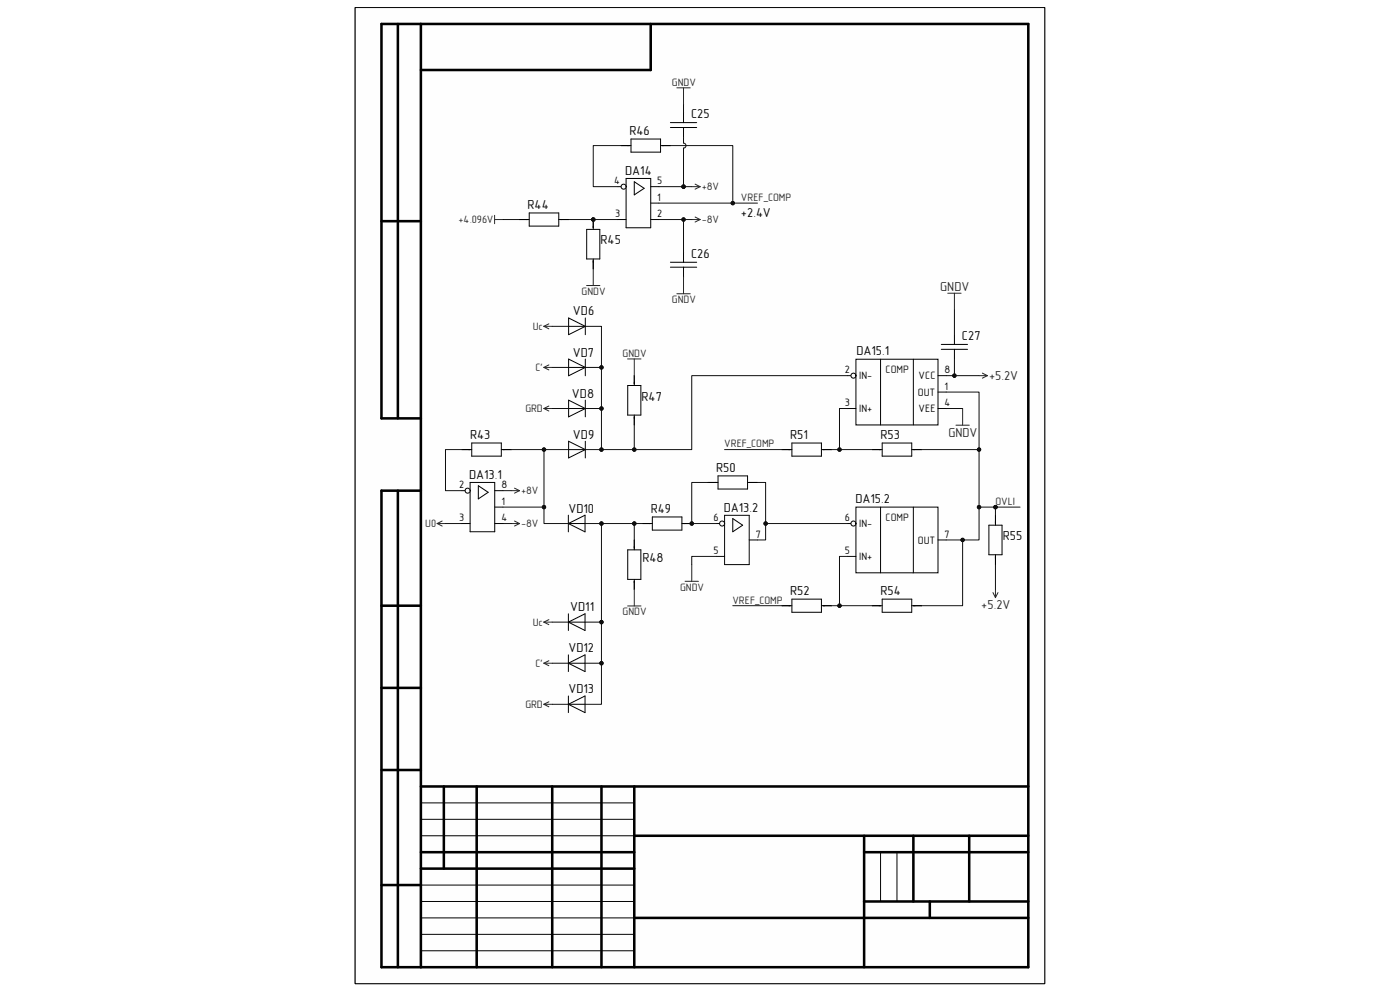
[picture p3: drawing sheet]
<svg xmlns="http://www.w3.org/2000/svg" width="420mm" height="297mm" viewBox="0 0 420 297" stroke-linecap="round" stroke-linejoin="round" font-family="sans-serif">
<path d="M106.6 2.3h206.8v292.5h-206.8z" fill-rule="evenodd" fill="#fefefe"/>
<path d="M106.6 2.3h206.8v292.5h-206.8z" fill="none" stroke="#000" stroke-width=".3"/>
<path d="M106.6 2.3h206.8v292.5h-206.8z" fill-rule="evenodd" fill="#fefefe"/>
<g fill="none" stroke="#000" stroke-width=".3">
<path d="M106.6 2.3h206.8v292.5h-206.8zM188.3 115.5h4v8.9h-4zM190.3 112.6v2.9M170.6 132.2l5 2.5-5 2.5zM170.6 134.7h4.9M175.6 132.2v5M190.3 124.4v3M170.5 154.4v5M170.5 156.9l5-2.5v5zM170.6 156.9h4.9M192.7 156.9h3M195.7 154.9h8.9v4h-8.9z"/>
<path d="M204.6 156.9h2.9M212.4 144.6h3M214.9 156.9h2.5M215.4 142.6h8.9v4h-8.9zM217.4 154.4h7.4v14.8h-7.4zM219.8 155.4l3 2-3 2zM224.3 144.6h2.9M188.3 164.8h4v8.9h-4zM190.3 161.8v3M190.3 173.7v2.9M126.3 240.6h64M126.3 245.6h64"/>
<path d="M126.3 250.5h64M264.2 255.4v14.8M269.1 255.4v14.8M126.3 265.3h64M126.3 270.2h64M126.3 275.1h64M126.3 280h64M126.3 285h64"/>
</g>
<g fill="none" stroke="#000" stroke-width=".76">
<path d="M119.4 7.2v118.2M126.3 7.2v282.7M195.2 7.2v13.8h-68.9M114.4 66.3h11.9M126.3 125.4h-11.9v-118.2h194.1v282.7h-194.1v-142.8h11.9M119.4 147.1v142.8M114.4 181.5h11.9M114.4 206.2h11.9M114.4 230.8h11.9M126.3 235.7h182.2M133.1 235.7v24.6M143 235.7v54.2"/>
<path d="M165.7 235.7v54.2M180.4 235.7v54.2M190.3 235.7v54.2M126.3 255.4h64M190.3 250.5h118.2M259.2 250.5v39.4M259.2 255.4h49.3M274 250.5v19.7M290.8 250.5v19.7M114.4 265.3h11.9M126.3 260.3h64M190.3 275.1h118.2"/>
<path d="M259.2 270.2h49.3M278.9 270.2v4.9"/>
</g>
<g fill="none" stroke="#262626" stroke-width=".3">
<path d="M148.4 64.5v2.5M148.4 65.8h2.5M176 85.6h4M178 80.6v5M188.3 107.6h4M190.3 107.6v5M293.7 112.6h2.5M294.7 111.8l1.5 .8M296.2 112.6l-1.5 .7M286.8 127.4h4M288.8 122.4v5M190.3 176.6v5"/>
<path d="M205.5 174.2h4M207.5 169.2v5M188.3 181.6h4"/>
</g>
<circle cx="216.6" cy="156.9" r=".75" fill="#fbfbfb"/>
<g fill="none" stroke="#000" stroke-width=".3">
<path d="M155.8 65.8h3M158.8 63.8h8.8v4h-8.8zM167.6 65.8h3M214.9 166.8h2.5M224.8 161.8h2.4"/>
<circle cx="216.6" cy="156.9" r=".75"/>
</g>
<path d="M207.5 65.8h2.5M208.5 65l1.5 .8M210 65.8l-1.5 .7" fill="none" stroke="#262626" stroke-width=".3"/>
<circle cx="178" cy="65.8" r=".5" fill="#0e0e0e"/>
<circle cx="178" cy="65.8" r=".5" fill="none" stroke="#0e0e0e" stroke-width=".3"/>
<path d="M176 68.7h3.9v8.9h-3.9zM178 65.8v2.9M178 77.6v3" fill="none" stroke="#000" stroke-width=".3"/>
<circle cx="178" cy="65.8" r=".5" fill="#0e0e0e"/>
<circle cx="178" cy="65.8" r=".5" fill="none" stroke="#0e0e0e" stroke-width=".3"/>
<circle cx="298.6" cy="152" r=".5" fill="#0e0e0e"/>
<circle cx="298.6" cy="152" r=".5" fill="none" stroke="#0e0e0e" stroke-width=".3"/>
<path d="M138.6 147.1h2.4M141 144.6h7.4v14.8h-7.4zM143.5 145.6l2.9 1.9-2.9 2z" fill="none" stroke="#000" stroke-width=".3"/>
<circle cx="140.3" cy="147.1" r=".75" fill="#fbfbfb"/>
<g fill="none" stroke="#000" stroke-width=".3">
<path d="M170.6 95.3l5 2.5-5 2.5zM170.6 97.8h4.9M175.6 95.3v5M170.6 119.9l5 2.5-5 2.5zM170.6 107.6l5 2.5-5 2.5zM170.6 110.1h4.9M175.6 107.6v5M175.6 119.9v5M254.3 112.6h2.5M281.4 117.5h2.5M138.6 134.7h2.9M141.5 132.8h8.9v3.9h-8.9z"/>
<path d="M150.4 134.7h2.9M170.6 122.4h4.9M254.3 122.4h2.5M138.6 156.9h2.4M148.4 156.9h2.5M148.4 152h2.5M148.4 147.1h2.5M170.5 184v5M170.5 196.3v5M170.5 186.5l5-2.5v5zM170.5 198.8l5-2.5v5zM170.6 186.5h4.9"/>
<path d="M170.6 198.8h4.9M170.5 208.6v5M170.5 211.1l5-2.5v5zM170.6 211.1h4.9"/>
<circle cx="140.3" cy="147.1" r=".75"/>
</g>
<g fill="none" stroke="#262626" stroke-width=".3">
<path d="M163.2 97.8l1.5 .8M163.2 97.8h2.5M164.7 97.1l-1.5 .7M163.2 110.1l1.5 .8M163.2 110.1h2.5M164.7 109.4l-1.5 .7M163.2 122.4l1.5 .8M163.2 122.4h2.5M164.7 121.7l-1.5 .7M131.1 156.9h2.5M131.1 156.9l1.5 .8M132.6 156.2l-1.5 .7"/>
<path d="M153.3 156.9h2.5M153.3 147.1h2.5M154.3 156.2l1.5 .7M154.3 146.3l1.5 .8M155.8 156.9l-1.5 .8M155.8 147.1l-1.5 .7M163.2 186.5l1.5 .7M163.2 186.5h2.5M163.2 198.8l1.5 .7M163.2 198.8h2.5M164.7 185.7l-1.5 .8M164.7 198l-1.5 .8"/>
<path d="M163.2 211.1l1.5 .7M163.2 211.1h2.5M164.7 210.3l-1.5 .8"/>
</g>
<circle cx="256" cy="112.6" r=".75" fill="#fbfbfb"/>
<g fill="none" stroke="#000" stroke-width=".3">
<path d="M256.8 107.7h24.6v19.7h-24.6zM264.2 107.7v19.7M274 107.7v19.7M281.4 112.6h2.5M281.4 122.4h2.5M254.3 156.9h2.5M254.3 166.8h2.5M281.4 161.8h2.5"/>
<circle cx="256" cy="112.6" r=".75"/>
</g>
<circle cx="256" cy="156.9" r=".75" fill="#fbfbfb"/>
<g fill="none" stroke="#000" stroke-width=".3">
<path d="M185.4 55.9h2.4M186.3 43.6h3M187.8 53.5h7.4v14.8h-7.4zM189.3 41.7h8.9v3.9h-8.9zM190.3 54.5l2.9 1.9-2.9 2zM198.2 43.6h2.9M256.8 152h24.6v19.7h-24.6zM264.2 152v19.7M274 152v19.7M296.7 157.4h3.9v8.9h-3.9zM298.6 154.4v3M298.6 166.3v2.9"/>
<circle cx="256" cy="156.9" r=".75"/>
</g>
<path d="M297.9 177.6l.7 1.5M298.6 176.6v2.5M299.4 177.6l-.8 1.5" fill="none" stroke="#262626" stroke-width=".3"/>
<circle cx="187.1" cy="55.9" r=".75" fill="#fbfbfb"/>
<g fill="none" stroke="#000" stroke-width=".3">
<path d="M201.1 36.7h7.9M201.1 38.2h7.9M205.1 33.8v2.9M205.1 38.2v3M195.2 55.9h2.5M185.4 65.8h2.4M195.2 65.8h2.5M195.2 60.9h2.5M201.1 78.6h7.9M205.1 75.6v3M201.1 80.1h7.9M205.1 80.1v2.9"/>
<path d="M282.4 103.2h7.9M282.4 104.7h7.9M286.3 100.3v2.9M286.3 104.7v3M234.6 134.7h3M237.6 132.8h8.8v3.9h-8.8zM246.4 134.7h3M261.7 134.7h2.9M264.6 132.8h8.9v3.9h-8.9zM273.5 134.7h3M237.6 179.6h8.8v3.9h-8.8zM264.6 179.6h8.9v3.9h-8.9z"/>
<path d="M234.6 181.5h3M246.4 181.5h3M261.7 181.5h2.9M273.5 181.5h3"/>
<circle cx="187.1" cy="55.9" r=".75"/>
</g>
<path d="M203.1 26.3h4M205.1 26.3v5M207.5 55.9h2.5M208.5 55.2l1.5 .7M210 55.9l-1.5 .8M203.1 88h4M205.1 83v5M284.3 87.9h4M286.3 87.9v5" fill="none" stroke="#262626" stroke-width=".3"/>
<path d="M212.4 144.6h-4.9v12.3" fill="none" stroke="#0e0e0e" stroke-width=".3"/>
<circle cx="207.5" cy="156.9" r=".5" fill="#0e0e0e"/>
<g fill="none" stroke="#0e0e0e" stroke-width=".3">
<path d="M227.2 144.6h2.5v17.2h-2.5"/>
<circle cx="207.5" cy="156.9" r=".5"/>
</g>
<circle cx="229.7" cy="156.9" r=".5" fill="#0e0e0e"/>
<g fill="none" stroke="#0e0e0e" stroke-width=".3">
<path d="M170.6 65.8h14.8"/>
<circle cx="229.7" cy="156.9" r=".5"/>
</g>
<circle cx="178" cy="65.8" r=".5" fill="#0e0e0e"/>
<g fill="none" stroke="#0e0e0e" stroke-width=".3">
<path d="M150.9 65.8h4.9M197.7 60.9h29.5"/>
<circle cx="178" cy="65.8" r=".5"/>
</g>
<circle cx="219.8" cy="60.9" r=".5" fill="#0e0e0e"/>
<g fill="none" stroke="#0e0e0e" stroke-width=".3">
<path d="M138.6 134.7h-5v12.4h5M133.6 156.9h5M175.5 156.9h17.2M214.9 166.8h-7.4v2.4"/>
<circle cx="219.8" cy="60.9" r=".5"/>
</g>
<circle cx="190.3" cy="156.9" r=".5" fill="#0e0e0e"/>
<circle cx="190.3" cy="156.9" r=".5" fill="none" stroke="#0e0e0e" stroke-width=".3"/>
<circle cx="180.4" cy="156.9" r=".5" fill="#0e0e0e"/>
<g fill="none" stroke="#0e0e0e" stroke-width=".3">
<path d="M175.5 122.4h4.9v12.3"/>
<circle cx="180.4" cy="156.9" r=".5"/>
</g>
<circle cx="180.4" cy="122.4" r=".5" fill="#0e0e0e"/>
<circle cx="180.4" cy="122.4" r=".5" fill="none" stroke="#0e0e0e" stroke-width=".3"/>
<circle cx="180.4" cy="134.7" r=".5" fill="#0e0e0e"/>
<g fill="none" stroke="#0e0e0e" stroke-width=".3">
<path d="M175.5 110.1h4.9v12.3"/>
<circle cx="180.4" cy="134.7" r=".5"/>
</g>
<circle cx="180.4" cy="110.1" r=".5" fill="#0e0e0e"/>
<circle cx="180.4" cy="110.1" r=".5" fill="none" stroke="#0e0e0e" stroke-width=".3"/>
<circle cx="180.4" cy="122.4" r=".5" fill="#0e0e0e"/>
<g fill="none" stroke="#0e0e0e" stroke-width=".3">
<path d="M175.5 97.8h4.9v12.3"/>
<circle cx="180.4" cy="122.4" r=".5"/>
</g>
<circle cx="180.4" cy="110.1" r=".5" fill="#0e0e0e"/>
<g fill="none" stroke="#0e0e0e" stroke-width=".3">
<path d="M153.3 134.7h17.3"/>
<circle cx="180.4" cy="110.1" r=".5"/>
</g>
<circle cx="163.2" cy="134.7" r=".5" fill="#0e0e0e"/>
<g fill="none" stroke="#0e0e0e" stroke-width=".3">
<path d="M165.7 97.8h4.9M165.7 110.1h4.9M165.7 122.4h4.9M165.7 186.5h4.9M175.5 186.5h4.9"/>
<circle cx="163.2" cy="134.7" r=".5"/>
</g>
<circle cx="180.4" cy="186.5" r=".5" fill="#0e0e0e"/>
<g fill="none" stroke="#0e0e0e" stroke-width=".3">
<path d="M283.9 112.6h9.8M283.9 122.4h4.9"/>
<circle cx="180.4" cy="186.5" r=".5"/>
</g>
<circle cx="286.3" cy="112.6" r=".5" fill="#0e0e0e"/>
<g fill="none" stroke="#0e0e0e" stroke-width=".3">
<path d="M190.3 127.4v7.3M298.6 169.2v7.4"/>
<circle cx="286.3" cy="112.6" r=".5"/>
</g>
<circle cx="190.3" cy="134.7" r=".5" fill="#0e0e0e"/>
<g fill="none" stroke="#0e0e0e" stroke-width=".3">
<path d="M150.9 147.1h2.4M150.9 156.9h2.4M298.6 152v2.4"/>
<circle cx="190.3" cy="134.7" r=".5"/>
</g>
<circle cx="298.6" cy="152" r=".5" fill="#0e0e0e"/>
<g fill="none" stroke="#0e0e0e" stroke-width=".3">
<path d="M293.7 152h12.3"/>
<circle cx="298.6" cy="152" r=".5"/>
</g>
<circle cx="293.7" cy="152" r=".5" fill="#0e0e0e"/>
<circle cx="293.7" cy="152" r=".5" fill="none" stroke="#0e0e0e" stroke-width=".3"/>
<circle cx="298.6" cy="152" r=".5" fill="#0e0e0e"/>
<g fill="none" stroke="#0e0e0e" stroke-width=".3">
<path d="M197.7 65.8h9.8"/>
<circle cx="298.6" cy="152" r=".5"/>
</g>
<circle cx="205.1" cy="65.8" r=".5" fill="#0e0e0e"/>
<g fill="none" stroke="#0e0e0e" stroke-width=".3">
<path d="M197.7 55.9h7.4"/>
<circle cx="205.1" cy="65.8" r=".5"/>
</g>
<circle cx="205.1" cy="55.9" r=".5" fill="#0e0e0e"/>
<g fill="none" stroke="#0e0e0e" stroke-width=".3">
<path d="M150.9 152h12.3"/>
<circle cx="205.1" cy="55.9" r=".5"/>
</g>
<circle cx="163.2" cy="152" r=".5" fill="#0e0e0e"/>
<g fill="none" stroke="#0e0e0e" stroke-width=".3">
<path d="M163.2 134.7v22.2h7.4"/>
<circle cx="163.2" cy="152" r=".5"/>
</g>
<circle cx="163.2" cy="152" r=".5" fill="#0e0e0e"/>
<circle cx="163.2" cy="152" r=".5" fill="none" stroke="#0e0e0e" stroke-width=".3"/>
<circle cx="163.2" cy="134.7" r=".5" fill="#0e0e0e"/>
<g fill="none" stroke="#0e0e0e" stroke-width=".3">
<path d="M186.3 43.6h-8.3v12.3h7.4M201.1 43.6h18.7v17.3"/>
<circle cx="163.2" cy="134.7" r=".5"/>
</g>
<circle cx="219.8" cy="60.9" r=".5" fill="#0e0e0e"/>
<g fill="none" stroke="#0e0e0e" stroke-width=".3">
<path d="M207.5 156.9h7.4"/>
<circle cx="219.8" cy="60.9" r=".5"/>
</g>
<circle cx="207.5" cy="156.9" r=".5" fill="#0e0e0e"/>
<g fill="none" stroke="#0e0e0e" stroke-width=".3">
<path d="M190.3 156.9v4.9"/>
<circle cx="207.5" cy="156.9" r=".5"/>
</g>
<circle cx="190.3" cy="156.9" r=".5" fill="#0e0e0e"/>
<g fill="none" stroke="#0e0e0e" stroke-width=".3">
<path d="M205.1 41.2v1.7a.75 .75 0 0 1 .7 .7 .75 .75 0 0 1-.7 .8v11.5M165.7 198.8h4.9M165.7 211.1h4.9"/>
<circle cx="190.3" cy="156.9" r=".5"/>
</g>
<circle cx="205.1" cy="55.9" r=".5" fill="#0e0e0e"/>
<g fill="none" stroke="#0e0e0e" stroke-width=".3">
<path d="M205.1 31.3v2.5M205.1 55.9h2.4"/>
<circle cx="205.1" cy="55.9" r=".5"/>
</g>
<circle cx="205.1" cy="55.9" r=".5" fill="#0e0e0e"/>
<g fill="none" stroke="#0e0e0e" stroke-width=".3">
<path d="M205.1 65.8v9.8"/>
<circle cx="205.1" cy="55.9" r=".5"/>
</g>
<circle cx="205.1" cy="65.8" r=".5" fill="#0e0e0e"/>
<g fill="none" stroke="#0e0e0e" stroke-width=".3">
<path d="M288.8 161.8v19.7h-12.3"/>
<circle cx="205.1" cy="65.8" r=".5"/>
</g>
<circle cx="288.8" cy="161.8" r=".5" fill="#0e0e0e"/>
<g fill="none" stroke="#0e0e0e" stroke-width=".3">
<path d="M229.7 156.9h24.6"/>
<circle cx="288.8" cy="161.8" r=".5"/>
</g>
<circle cx="229.7" cy="156.9" r=".5" fill="#0e0e0e"/>
<g fill="none" stroke="#0e0e0e" stroke-width=".3">
<path d="M254.3 166.8h-2.5v14.7h9.9"/>
<circle cx="229.7" cy="156.9" r=".5"/>
</g>
<circle cx="251.8" cy="181.5" r=".5" fill="#0e0e0e"/>
<g fill="none" stroke="#0e0e0e" stroke-width=".3">
<path d="M249.4 181.5h2.4"/>
<circle cx="251.8" cy="181.5" r=".5"/>
</g>
<circle cx="251.8" cy="181.5" r=".5" fill="#0e0e0e"/>
<g fill="none" stroke="#0e0e0e" stroke-width=".3">
<path d="M276.5 134.7h17.2M219.8 181.5h14.8"/>
<circle cx="251.8" cy="181.5" r=".5"/>
</g>
<circle cx="293.7" cy="134.7" r=".5" fill="#0e0e0e"/>
<g fill="none" stroke="#0e0e0e" stroke-width=".3">
<path d="M249.4 134.7h12.3"/>
<circle cx="293.7" cy="134.7" r=".5"/>
</g>
<circle cx="251.8" cy="134.7" r=".5" fill="#0e0e0e"/>
<g fill="none" stroke="#0e0e0e" stroke-width=".3">
<path d="M283.9 117.5h9.8v44.3h-9.8"/>
<circle cx="251.8" cy="134.7" r=".5"/>
</g>
<circle cx="293.7" cy="134.7" r=".5" fill="#0e0e0e"/>
<circle cx="293.7" cy="134.7" r=".5" fill="none" stroke="#0e0e0e" stroke-width=".3"/>
<circle cx="293.7" cy="152" r=".5" fill="#0e0e0e"/>
<circle cx="293.7" cy="152" r=".5" fill="none" stroke="#0e0e0e" stroke-width=".3"/>
<circle cx="288.8" cy="161.8" r=".5" fill="#0e0e0e"/>
<g fill="none" stroke="#0e0e0e" stroke-width=".3">
<path d="M254.3 112.6h-46.8v22.1h-32"/>
<circle cx="288.8" cy="161.8" r=".5"/>
</g>
<circle cx="180.4" cy="134.7" r=".5" fill="#0e0e0e"/>
<circle cx="180.4" cy="134.7" r=".5" fill="none" stroke="#0e0e0e" stroke-width=".3"/>
<circle cx="190.3" cy="134.7" r=".5" fill="#0e0e0e"/>
<g fill="none" stroke="#0e0e0e" stroke-width=".3">
<path d="M254.3 122.4h-2.5v12.3"/>
<circle cx="190.3" cy="134.7" r=".5"/>
</g>
<circle cx="251.8" cy="134.7" r=".5" fill="#0e0e0e"/>
<g fill="none" stroke="#0e0e0e" stroke-width=".3">
<path d="M286.3 92.9v7.4M286.3 107.7v4.9M217.4 134.7h17.2"/>
<circle cx="251.8" cy="134.7" r=".5"/>
</g>
<circle cx="286.3" cy="112.6" r=".5" fill="#0e0e0e"/>
<g fill="none" stroke="#0e0e0e" stroke-width=".3">
<path d="M175.5 198.8h4.9"/>
<circle cx="286.3" cy="112.6" r=".5"/>
</g>
<circle cx="180.4" cy="198.8" r=".5" fill="#0e0e0e"/>
<g fill="none" stroke="#0e0e0e" stroke-width=".3">
<path d="M180.4 156.9v54.2h-4.9"/>
<circle cx="180.4" cy="198.8" r=".5"/>
</g>
<circle cx="180.4" cy="156.9" r=".5" fill="#0e0e0e"/>
<circle cx="180.4" cy="156.9" r=".5" fill="none" stroke="#0e0e0e" stroke-width=".3"/>
<circle cx="180.4" cy="186.5" r=".5" fill="#0e0e0e"/>
<circle cx="180.4" cy="186.5" r=".5" fill="none" stroke="#0e0e0e" stroke-width=".3"/>
<circle cx="180.4" cy="198.8" r=".5" fill="#0e0e0e"/>
<circle cx="180.4" cy="198.8" r=".5" fill="none" stroke="#0e0e0e" stroke-width=".3"/>
<g font-size="3.9">
<text x="207.3" y="35.4">C25</text>
<text x="188.8" y="40.4">R46</text>
<text x="187.6" y="52.5">DA14</text>
<text x="158.3" y="62.5">R44</text>
<text x="222.3" y="65">+2.4V</text>
<text x="180.2" y="73.2">R45</text>
<text x="207.3" y="77.3">C26</text>
<text x="171.9" y="94.5">VD6</text>
<text x="288.6" y="101.9">C27</text>
<text x="171.8" y="106.8">VD7</text>
<text x="256.9" y="106.5">DA15.1</text>
<text x="171.6" y="119.2">VD8</text>
<text x="192.5" y="120.1">R47</text>
<text x="141" y="131.5">R43</text>
<text x="171.9" y="131.5">VD9</text>
<text x="237.1" y="131.5">R51</text>
<text x="264.2" y="131.5">R53</text>
<text x="140.8" y="143.6">DA13.1</text>
<text x="214.9" y="141.4">R50</text>
<text x="170.5" y="153.6">VD10</text>
<text x="195.2" y="153.6">R49</text>
<text x="217.1" y="153.4">DA13.2</text>
<text x="256.6" y="150.8">DA15.2</text>
<text x="300.9" y="161.9">R55</text>
<text x="192.7" y="168.4">R48</text>
<text x="237.1" y="178.3">R52</text>
<text x="264.2" y="178.3">R54</text>
<text x="171.1" y="183.2">VD11</text>
<text x="170.5" y="195.5">VD12</text>
<text x="170.5" y="207.8">VD13</text>
</g>
<g font-size="3.9" fill="#262626">
<text x="282.1" y="87.1">GNDV</text>
<text x="296.7" y="113.9">+5.2V</text>
<text x="284.5" y="130.9">GNDV</text>
<text x="294.4" y="182.6">+5.2V</text>
</g>
<g font-size="3.2" fill="#262626">
<text x="201.5" y="25.7">GNDV</text>
<text x="210.5" y="57">+8V</text>
<text x="222.3" y="60.2">VREF_COMP</text>
<text x="137.6" y="66.9">+4.096V</text>
<text x="210.5" y="66.9">-8V</text>
<text x="174.5" y="88.4">GNDV</text>
<text x="201.5" y="90.9">GNDV</text>
<text x="159.8" y="98.9">Uc</text>
<text x="186.8" y="106.9">GNDV</text>
<text x="160.7" y="111.2">C'</text>
<text x="157.6" y="123.5">GRD</text>
<text x="217.3" y="134.1">VREF_COMP</text>
<text x="156.3" y="148.2">+8V</text>
<text x="298.6" y="151.3">OVLI</text>
<text x="127.6" y="158">U0</text>
<text x="156.3" y="158">-8V</text>
<text x="204" y="177.1">GNDV</text>
<text x="186.8" y="184.4">GNDV</text>
<text x="219.7" y="180.9">VREF_COMP</text>
<text x="159.8" y="187.5">Uc</text>
<text x="160.7" y="199.9">C'</text>
<text x="157.6" y="212.2">GRD</text>
</g>
<g font-size="3.2">
<text x="184.3" y="55.3">4</text>
<text x="197.2" y="55.3">5</text>
<text x="184.5" y="65.2">3</text>
<text x="197.2" y="60.2">1</text>
<text x="197.2" y="65.2">2</text>
<text x="253.4" y="111.9">2</text>
<text x="257.8" y="113.7">IN-</text>
<text x="275.6" y="113.7">VCC</text>
<text x="283.4" y="111.9">8</text>
<text x="275.4" y="118.6">OUT</text>
<text x="283.4" y="116.8">1</text>
<text x="253.4" y="121.8">3</text>
<text x="257.8" y="123.5">IN+</text>
<text x="275.6" y="123.5">VEE</text>
<text x="283.4" y="121.8">4</text>
<text x="137.7" y="146.4">2</text>
<text x="150.4" y="146.4">8</text>
<text x="150.4" y="151.3">1</text>
<text x="137.7" y="156.3">3</text>
<text x="150.4" y="156.3">4</text>
<text x="214" y="156.3">6</text>
<text x="226.7" y="161.2">7</text>
<text x="253.4" y="156.3">6</text>
<text x="257.8" y="158">IN-</text>
<text x="283.4" y="161.2">7</text>
<text x="214" y="166.1">5</text>
<text x="253.4" y="166.1">5</text>
<text x="257.8" y="167.9">IN+</text>
<text x="275.4" y="162.9">OUT</text>
</g>
<g font-size="3.2" fill="#0e0e0e">
<text x="265.7" y="111.7">COMP</text>
<text x="265.7" y="156">COMP</text>
</g>
<text font-size=".5" x="116.4" y="290">ALTIUM GOSTBOM2.0 KEV</text>
</svg>
